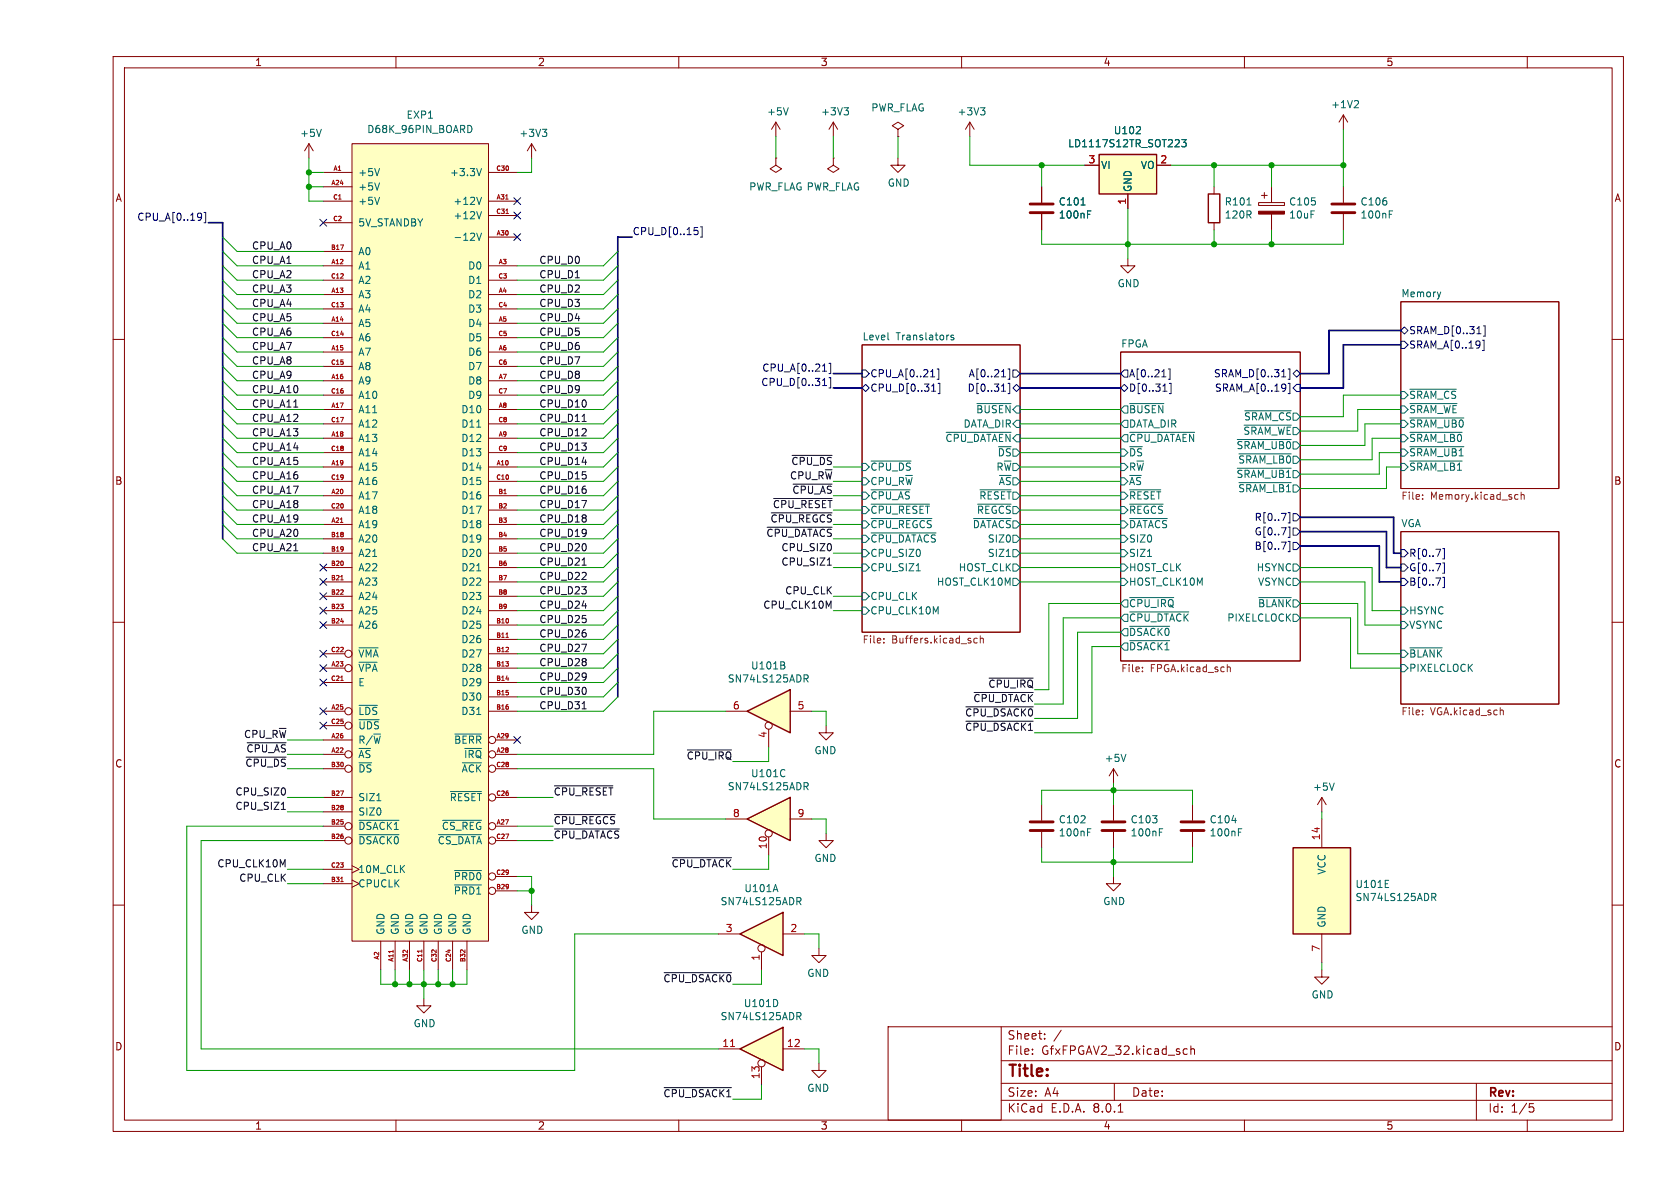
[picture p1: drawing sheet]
<svg xmlns="http://www.w3.org/2000/svg" width="297mm" height="210mm" viewBox="0 0 297 210" stroke-linecap="round" stroke-linejoin="round" font-family="sans-serif">
<g fill="none" stroke="#840000" stroke-width=".18">
<path d="M20 10h267v190h-267zM22 12h263v186h-263zM70 10v2M120 10v2M170 10v2M220 10v2M270 10v2M20 60h2M199.4 45.7v1.3h1.3l-1.3 1.3-1.3-1.3h1.3M247.6 53.3h28v33.1h-28zM285 60h2M152.4 61h27.9v50.8h-27.9z"/>
<path d="M198.1 62.2h31.8v54.6h-31.8zM247.6 94h28v30.5h-28zM20 110h2M285 110h2M146 128.3v1.2h-1.2l1.2 1.3 1.3-1.3h-1.3M20 160h2M285 160h2M70 198v2M120 198v2M157 181.5h20v16.5h-20zM170 198v2M177 194.5h108"/>
<path d="M177 191.5h108M177 187.5h108M177 181.5h108M182.5 186.3v.1M182.5 185.5v.1M184.7 183.6v.1M184.7 182.8v.1M187.6 182.1l-1.3 2M197 191.5v3M197.7 196.6h.8M209.5 185.4l.4 .1M209.9 186.3l-.4 .1"/>
<path d="M210.5 185.5l.2-.1 .4 .1 .1 .9M210.5 184.9v1.5M220 198v2M261 191.5v6.5M270 198v2M270.4 195.1h.7M270.5 195.7h.4l.3 .3-.2 .5-.5 .1"/>
</g>
<g fill="none" stroke="#000084" stroke-width=".18">
<path d="M247.6 58.4l.7-.6 .6 .6-.6 .7zM261.1 59h.7M262.2 57.6h.3v1.8h-.3M152.4 68.6l.6-.7 .7 .7-.7 .6zM152.4 65.4h.6l.7 .6-.7 .7h-.6zM164.5 66.6h.7M164.7 69.2h.7M165.7 65.2h.3v1.8h-.3M165.8 67.8h.3v1.8h-.3M177.1 66.6h.7M177.1 69.2h.7M178.2 67.8h.3v1.8h-.3"/>
<path d="M178.2 65.2h.3v1.8h-.3M179.1 68.6l.6-.7 .6 .7-.6 .6zM179.1 65.4h.6l.6 .6-.6 .7h-.6zM198.1 68.6l.7-.7 .6 .7-.6 .6zM198.8 65.4h.6v1.3h-.6l-.7-.7zM205.4 66.6h.7M205.6 69.2h.7M206.5 65.2h.3v1.8h-.3M206.7 67.8h.3v1.8h-.3M226.6 66.6h.7M227.7 67.8h.3v1.8h-.3M227.7 65.2h.3v1.8h-.3"/>
<path d="M228.6 66l.6-.6 .7 .6-.7 .7zM229.2 67.9h.7v1.3h-.7l-.6-.6zM247.6 60.3h.7l.6 .7-.6 .6h-.7zM262.1 60.1h.3v1.9h-.3M226.5 95.8h.9l-.6 1.3M227.7 90.6h.3v1.8h-.3M227.7 93.2h.3v1.8h-.3M227.7 95.7h.3v1.8h-.3M228.6 90.8h.6l.7 .6-.7 .7h-.6zM228.6 93.3h.6l.7 .7-.7 .6h-.6zM228.6 95.9h.6l.7 .6-.7 .7h-.6zM247.6 97.2h.7l.6 .6-.6 .6h-.7z"/>
<path d="M247.6 99.7h.7l.6 .6-.6 .7h-.7zM255 97h.4v1.8h-.4M255 99.5h.4v1.8h-.4M247.6 102.2h.7l.6 .7-.6 .6h-.7zM253.8 102.2h.9l-.6 1.2M255 102.1h.4v1.8h-.4"/>
</g>
<g fill="none" stroke="#006464" stroke-width=".18">
<path d="M168.6 59.3l-.3-.1-.2 .2 .1 .2 .4 .1v.3h-.5M254.7 51.6l-.3 .9M157 60l.2 .1M167.3 76.4h11.4M172.7 71.3h6M179.7 74.3h.6v1.3h-.6l-.6-.7zM198.1 79.4h.7l.6 .6-.6 .6h-.7zM198.8 74.3h.6v1.3h-.6l-.7-.7zM198.8 71.8h.6v1.2h-.6l-.7-.6zM198.8 76.8h.6v1.3h-.6l-.7-.6zM199.7 71.3h6.1M199.7 76.4h11.5"/>
<path d="M218.7 77.7h9.6M219.9 75.2h8.4M220.1 72.6h8.2M247.6 69.2h.7l.6 .7-.6 .6h-.7zM247.6 71.8h.7l.6 .6-.6 .6h-.7zM247.6 74.3h.7l.6 .6-.6 .7h-.7zM247.6 76.8h.7l.6 .7-.6 .6h-.7zM247.6 79.4h.7l.6 .6-.6 .6h-.7zM249.2 71.3h8.4M249.2 76.4h9.3M249.2 68.8h8.3M249.2 73.9h9.6"/>
<path d="M249.2 79h9.6M152.4 81.9h.6l.7 .7-.7 .6h-.6zM152.4 84.5h.6l.7 .6-.7 .6h-.6zM152.4 87h.6l.7 .6-.7 .7h-.6zM152.4 89.5h.6l.7 .7-.7 .6h-.6zM152.4 92.1h.6l.7 .6-.7 .6h-.6zM152.4 94.6h.6l.7 .7-.7 .6h-.6zM152.4 97.2h.6l.7 .6-.7 .6h-.6zM152.4 99.7h.6l.7 .6-.7 .7h-.6zM154 86.6h6.9M154 89.1h10.3M154 91.7h10.8"/>
<path d="M154 81.5h7.1M154 94.2h11.5M172.1 91.7h6.6M172.8 89.1h5.9M173.3 86.6h5.4M177.9 98.4h.7M179.1 99.7h.6l.6 .6-.6 .7h-.6zM179.1 94.6h.6l.6 .7-.6 .6h-.6zM179.1 97.2h.6l.6 .6-.6 .6h-.6zM198.1 81.9h.7l.6 .7-.6 .6h-.7zM198.1 84.5h.7l.6 .6-.6 .6h-.7zM198.1 87h.7l.6 .6-.6 .7h-.7z"/>
<path d="M198.1 89.5h.7l.6 .7-.6 .6h-.7zM198.1 92.1h.7l.6 .6-.6 .6h-.7zM198.1 99.7h.7l.6 .6-.6 .7h-.7zM198.1 94.6h.7l.6 .7-.6 .6h-.7zM198.1 97.2h.7l.6 .6-.6 .6h-.7zM199.7 86.6h5.5M199.7 89.1h5.9M199.7 91.7h6.7M202.9 98.4h.7M218.7 82.8h9.6M219 80.2h9.3M219 85.3h9.3"/>
<path d="M228.6 99.7h.6l.7 .6-.7 .7h-.6zM247.6 81.9h.7l.6 .7-.6 .6h-.7zM249.2 81.5h9.3M152.4 104.8h.6l.7 .6-.7 .6h-.6zM152.4 107.3h.6l.7 .7-.7 .6h-.6zM162 100.9h.7M179.1 102.2h.6l.6 .7-.6 .6h-.6zM198.1 106.7l.7-.7h.6v1.3h-.6zM198.1 114.3l.7-.6h.6v1.2h-.6zM198.1 102.2h.7l.6 .7-.6 .6h-.7zM198.8 108.6h.6v1.3h-.6l-.7-.7zM198.8 111.1h.6v1.3h-.6l-.7-.6z"/>
<path d="M199.7 105.6h7.8M199.7 108.2h10.5M199.7 113.3h7.1M199.7 110.7h7.1M222.5 105.6h5.8M228.6 102.2h.6l.7 .7-.7 .6h-.6zM228.6 108.6h.6l.7 .6-.7 .7h-.6zM247.6 107.3h.7l.6 .7-.6 .6h-.7zM247.6 109.9h.7l.6 .6-.6 .6h-.7zM247.6 114.9h.7l.6 .7-.6 .6h-.7zM247.6 117.5h.7l.6 .6-.6 .6h-.7zM249.2 114.5h5.8"/>
</g>
<g fill="none" stroke="#725600" stroke-width=".18">
<path d="M251.5 88.1v.2M251.5 87.5v.1M268 87.4l.4 .1M268.4 88.2l-.4 .1M268.9 87.5l.2-.1 .3 .1 .1 .8M268.9 87v1.3M156.2 113.5v.2M156.2 112.9v.1M172.8 112.9l-.4-.1-.2 .3 .1 .5h.5M173.3 112.9l.2-.1 .3 .1v.8M173.3 112.4v1.3M202 118.6v.1"/>
<path d="M202 118v.1M217 118l.1-.1 .4 .1v.7M251.5 125.6v.1M251.5 126.2v.2M265.4 125.5l.4 .2v.7"/>
</g>
<path d="M132.1 125.7l7.6-3.8v7.6z" fill="#ffffc2"/>
<path d="M132.1 125.7l7.6-3.8v7.6z" fill="none" stroke="#840000" stroke-width=".25"/>
<g fill="none" stroke="#840000" stroke-width=".18">
<path d="M147.3 27.9v1.3l1 .6-1 .7-1-.7 1-.6M147.3 27.9h.1M128.3 125.7h3.8M135.9 128.9v3.2M139.7 125.7h3.8"/>
<circle cx="135.9" cy="128.3" r=".63"/>
</g>
<path d="M138.5 117.6l.3 .2-.1 .3-.2 .2M138.6 117l.1 .2-.1 .3M142.1 119.3h.5l.3 .2-.1 .4-.7 .1M142.5 120l.4 .6" fill="none" stroke="#006464" stroke-width=".18"/>
<path d="M132.1 144.8l7.6-3.8v7.6z" fill="#ffffc2"/>
<path d="M132.1 144.8l7.6-3.8v7.6z" fill="none" stroke="#840000" stroke-width=".25"/>
<g fill="none" stroke="#840000" stroke-width=".18">
<path d="M128.3 144.8h3.8M135.9 148v3.1M139.7 144.8h3.8"/>
<circle cx="135.9" cy="147.3" r=".63"/>
</g>
<path d="M138.7 136.1l.1 .1M138.8 137.2h-.1M142.1 138.3h.5l.3 .3-.1 .4h-.7M142.5 139l.4 .6" fill="none" stroke="#006464" stroke-width=".18"/>
<path d="M194.3 27.3h10.2v7h-10.2z" fill="#ffffc2"/>
<path d="M194.3 27.3h10.2v7h-10.2z" fill="none" stroke="#840000" stroke-width=".25"/>
<path d="M191.8 29.2h2.5M199.4 34.3v2.5M204.5 29.2h2.5M146 147.3v1.3h-1.2l1.2 1.3 1.3-1.3h-1.3" fill="none" stroke="#840000" stroke-width=".18"/>
<path d="M200.8 23.6h.8M201.6 22.5v.4M208.9 24.7h.8l-.4 .5 .3 .1v.5l-.1 .2-.6-.2" fill="none" stroke="#006464" stroke-width=".18"/>
<path d="M130.8 185.4l7.6-3.8v7.6z" fill="#ffffc2"/>
<path d="M130.8 185.4l7.6-3.8v7.6z" fill="none" stroke="#840000" stroke-width=".25"/>
<g fill="none" stroke="#840000" stroke-width=".18">
<path d="M137.2 27.9v1.3l1 .6-1 .7-1.1-.7 1.1-.6M137.2 27.9h.1M237.5 33v2.8M237.5 37.8v2.8M144.8 167.6v1.3h-1.3l1.3 1.3 1.2-1.3h-1.2M127 185.4h3.8M134.6 188.6v3.2M138.4 185.4h3.8M144.8 188v1.2h-1.3l1.3 1.3 1.2-1.3h-1.2"/>
<circle cx="134.6" cy="188" r=".63"/>
</g>
<path d="M129.1 185h.8" fill="none" stroke="#a90000" stroke-width=".18"/>
<path d="M245.6 37.9h.4M245.6 37.3h.6M137.4 177v.6M140.9 179h.5l.2 .2-.1 .4-.6 .1M141.2 179.7l.4 .6" fill="none" stroke="#006464" stroke-width=".18"/>
<path d="M235.5 37.6h4M235.5 36.1h4" fill="none" stroke="#840000" stroke-width=".51"/>
<path d="M130.8 165.1l7.6-3.8v7.6z" fill="#ffffc2"/>
<path d="M130.8 165.1l7.6-3.8v7.6z" fill="none" stroke="#840000" stroke-width=".25"/>
<g fill="none" stroke="#840000" stroke-width=".18">
<path d="M54.6 25.4l-.8 1.3M54.6 25.4v2.5M54.6 25.4l.8 1.3M196.8 135.9l-.7 1.3M196.8 135.9v2.5M196.8 135.9l.8 1.3M210.8 142.2v2.8M210.8 147.1v2.8M94 160v1.3h1.2l-1.2 1.3-1.3-1.3h1.3M127 165.1h3.8M134.6 168.3v3.2M138.4 165.1h3.8"/>
<circle cx="134.6" cy="167.6" r=".63"/>
</g>
<path d="M56.8 22.9l-.4 1.2M199 133.3l-.4 1.3M137.1 156.4l.4 1.2M140.9 158.7h.5l.2 .2-.1 .4h-.6M141.2 159.3l.4 .6M217.8 145h.8M218.9 147.1h.5M218.9 146.5h.6" fill="none" stroke="#006464" stroke-width=".18"/>
<path d="M208.8 146.8h4.1M208.8 145.3h4.1" fill="none" stroke="#840000" stroke-width=".51"/>
<path d="M228.6 149.9h10.2v15.2h-10.2z" fill="#ffffc2"/>
<path d="M213.6 34.3h2v5.1h-2zM228.6 149.9h10.2v15.2h-10.2z" fill="none" stroke="#840000" stroke-width=".25"/>
<path d="M214.6 33v1.3M214.6 39.4v1.2M196.8 142.2v2.8M196.8 147.1v2.8M233.7 141v2.5M233.7 144.8v5.1M233.7 141l-.8 1.2M233.7 141l.7 1.2M233.7 171.5v1.2h1.2l-1.2 1.3-1.3-1.3h1.3M233.7 165.1v5.1" fill="none" stroke="#840000" stroke-width=".18"/>
<path d="M220.5 36.2h.7M235.9 138.4l-.4 1.3M205 147.1h.4M205 146.5h.6M244.9 156.9h.6M244.9 155.6h.6M253.1 157.9h.5l.2 .3-.1 .3-.6 .1M253.4 158.6l.4 .6" fill="none" stroke="#006464" stroke-width=".18"/>
<path d="M194.8 146.8h4.1M194.8 145.3h4.1" fill="none" stroke="#840000" stroke-width=".51"/>
<path d="M62.2 25.4h24.2v141h-24.2z" fill="#ffffc2"/>
<g fill="none" stroke="#840000" stroke-width=".18">
<path d="M57.1 30.5h5.1M57.1 33h5.1M57.1 35.6h5.1M57.1 39.4h5.1M62.2 25.4h24.2v141h-24.2zM86.4 30.5h5M86.4 35.6h5M86.4 38.1h5M94 25.4l-.8 1.3M94 25.4v2.5M94 25.4l.7 1.3M137.2 21.6l-.8 1.3"/>
<path d="M137.2 21.6v2.5M137.2 21.6l.7 1.3M147.3 21.6l-.7 1.3M147.3 21.6v2.5M147.3 21.6l.8 1.3M158.7 27.9v1.3h1.3l-1.3 1.3-1.2-1.3h1.2M158.7 22.9l1.1-.7-1.1-.6-1 .6 1 .7v1.2M158.7 24.1h.1M171.4 21.6l-.7 1.3M171.4 21.6v2.5M171.4 21.6l.8 1.3M184.1 33v2.8"/>
<path d="M184.1 37.8v2.8M191.8 29.2h2.5M199.4 34.3v2.5M204.5 29.2h2.5M222.5 35.8h4.6v.5h-4.6zM223 34.5h1M223.5 34v1.1M224.8 33v2.8M224.8 37.8v2.8M237.5 20.3l-.8 1.3M237.5 20.3v2.6M237.5 20.3l.8 1.3"/>
<path d="M57.1 47h5.1M57.1 52.1h5.1M57.1 57.2h5.1M57.1 44.5h5.1M57.1 49.5h5.1M57.1 54.6h5.1M57.1 59.7h5.1M86.4 47h5M86.4 52.1h5M86.4 57.2h5M86.4 41.9h5M86.4 49.5h5"/>
<path d="M86.4 54.6h5M86.4 59.7h5M57.1 62.2h5.1M57.1 67.3h5.1M57.1 72.4h5.1M57.1 77.5h5.1M57.1 64.8h5.1M57.1 69.9h5.1M57.1 74.9h5.1M86.4 62.2h5M86.4 67.3h5M86.4 72.4h5"/>
<path d="M86.4 77.5h5M86.4 64.8h5M86.4 69.9h5M86.4 74.9h5M57.1 82.6h5.1M57.1 87.6h5.1M57.1 92.7h5.1M57.1 95.3h5.1M57.1 97.8h5.1M57.1 90.2h5.1M57.1 85.1h5.1M57.1 80h5.1"/>
<path d="M86.4 82.6h5M86.4 87.6h5M86.4 92.7h5M86.4 95.3h5M86.4 97.8h5M86.4 90.2h5M86.4 85.1h5M86.4 80h5M57.1 118.1h3.9M57.1 110.5h5.1M57.1 115.6h3.9M57.1 100.3h5.1"/>
<path d="M57.1 102.9h5.1M57.1 105.4h5.1M57.1 108h5.1M86.4 118.1h5M86.4 110.5h5M86.4 113h5M86.4 115.6h5M86.4 100.3h5M86.4 102.9h5M86.4 105.4h5M86.4 108h5M57.1 133.4h3.9"/>
<path d="M57.1 125.7h3.9M57.1 130.8h5.1M57.1 120.7h5.1M57.1 135.9h3.9M57.1 128.3h3.9M86.4 125.7h5M86.4 120.7h5M86.4 123.2h5M87.6 133.4h3.8M87.6 130.8h3.8M87.6 135.9h3.8M57.1 146.1h3.9"/>
<path d="M57.1 148.6h3.9M57.1 141h5.1M57.1 143.5h5.1M57.1 156.2h5.1M57.1 153.7h5.1M62.2 155.6l1.3 .6-1.3 .6M62.2 153l1.3 .7-1.3 .6M87.6 146.1h3.8M87.6 148.6h3.8M87.6 141h3.8M87.6 157.5h3.8M87.6 154.9h3.8"/>
<path d="M184.1 142.2v2.8M184.1 147.1v2.8M196.8 154.9v1.3h1.3l-1.3 1.3-1.2-1.3h1.2M67.3 166.4v5.1M69.8 166.4v5.1M72.4 166.4v5.1M74.9 176.5v1.3h1.3l-1.3 1.3-1.2-1.3h1.2M74.9 166.4v5.1M77.5 166.4v5.1M80 166.4v5.1M82.5 166.4v5.1"/>
<circle cx="61.6" cy="118.1" r=".63"/>
<circle cx="61.6" cy="115.6" r=".63"/>
<circle cx="61.6" cy="125.7" r=".63"/>
<circle cx="61.6" cy="135.9" r=".63"/>
<circle cx="61.6" cy="133.3" r=".63"/>
<circle cx="61.6" cy="128.3" r=".63"/>
<circle cx="61.6" cy="148.6" r=".63"/>
<circle cx="61.6" cy="146" r=".63"/>
<circle cx="87" cy="157.5" r=".63"/>
<circle cx="87" cy="154.9" r=".63"/>
</g>
<g fill="none" stroke="#006464" stroke-width=".18">
<path d="M139.4 19l-.5 1.3M149.2 19h.8l-.4 .5M149.8 19.5l.2 .3v.3l-.2 .2M173.3 19h.8l-.4 .5M173.9 19.5l.2 .3v.3l-.2 .2M239.9 17.8l.3 .2-.1 .3-.7 .7h.8M67.1 29.8l-.4 1.3M67.1 32.3l-.4 1.3M67.1 34.9l-.4 1.2M82.7 22.2a.64 .64 0 0 1 .7 .6 .64 .64 0 0 1-.7 .6M85.1 34.9l-.4 1.2M85.1 29.8l-.4 1.3"/>
<path d="M85.1 37.4l-.4 1.3M95.9 22.9h.8l-.5 .4M96.4 23.3l.3 .3v.3l-.3 .2M191.1 36.2h.7M192.3 37.9h.4M192.3 37.3h.6M200.8 23.6h.8M201.6 22.5v.4M208.9 24.7h.8l-.4 .5 .3 .1v.5l-.1 .2-.6-.2M84.3 41.2l.4 1.3 .4-1.3M84.3 75.5h.7M63.5 117.1h3.2"/>
<path d="M63.5 114.5h3.3M84.3 100.9h.7M63.5 124.7h3.2M63.5 127.2h3.5M79.6 139.9h5.5M80.4 129.8h4.7M81.7 134.8h3.4M82.2 132.3h2.9M84.3 126.3h.7M63.5 145h7M63.5 147.5h7M66.6 141.5h.7"/>
<path d="M77.5 147.5h7.6M78.2 145h6.9M80.4 156.4h4.7M80.4 153.9h4.7M192.3 147.1h.4M192.3 146.5h.6"/>
</g>
<g fill="none" stroke="#a90000" stroke-width=".18">
<path d="M89.4 35.2h.4M89.4 37.7h.5M60.2 43.3h.5l-.3 .8M60.2 92.4h.4M89.1 87.3h.4M60.2 105.1h.5M60.2 102.5h.5M60.2 109.9h.5M60.6 104.3v.3M89.4 115.2h.5M89.4 112.7h.5M89.9 114.5v.3"/>
<path d="M60.2 139.8h.5l-.3 .8M60.2 120.3h.5M89.4 120h.5M60.2 155.9h.5M69.5 168v.4M74.6 167.9v.5M81.5 168h.2M82.2 167.9v.5"/>
</g>
<path d="M182.1 37.6h4.1M182.1 36.1h4.1M182.1 146.8h4.1M182.1 145.3h4.1" fill="none" stroke="#840000" stroke-width=".51"/>
<path d="M222.5 37.3h4.6v.5h-4.6z" fill="#840000" stroke="#840000" stroke-width=".18"/>
<g fill="none" stroke="#0f0f0f" stroke-width=".18">
<path d="M51.9 72h.8M102.9 74.5h.7M51.9 97.4h.8M102.9 99.9h.7M135.6 93.2h11.5M136.3 90.7h10.8M136.8 88.1h10.3M140 80.5h7.1M140.2 85.6h6.9M146.3 99.9h.7M174.9 119.9h7.8M43.5 133.8h7.1"/>
<path d="M43.7 131.3h6.9M98 138.9h10.3M102.9 125.3h.7M121.5 132.6h7.8M170.8 125h11.9M170.8 127.5h11.9M172.2 122.4h10.5M49.7 143.1h.8M98 144h10.8M98 146.5h11.5M118.9 151.6h10.4M117.4 171.9h11.9"/>
<path d="M117.4 192.3h11.9"/>
</g>
<g fill="none" stroke="#000084" stroke-width=".18">
<path d="M35.4 37.7l.2 .1a1.07 1.07 0 0 1-.1 1M35.6 38.2l-.2 .3M36.1 37.6h.3v1.8h-.3M56.5 38.8l1.3 1.2M57.8 38.8l-1.3 1.2M90.8 37.5l1.2 1.2M90.8 35l1.2 1.2M92 37.5l-1.2 1.2M92 35l-1.2 1.2M90.8 41.3l1.2 1.2M92 41.3l-1.2 1.2M122.7 40.2h.7"/>
<path d="M123.2 40.7l.2 .2v.3l-.2 .3M123.8 40.1h.3v1.8h-.3M145.4 68.2h.7M145.4 65.6h.7M146.6 66.8h.3v1.8h-.3M146.6 64.2h.3v1.8h-.3M56.5 99.7l1.3 1.2M57.8 99.7l-1.3 1.2M56.5 109.9l1.3 1.2M56.5 115l1.3 1.2M56.5 117.5l1.3 1.2M56.5 107.3l1.3 1.3"/>
<path d="M56.5 102.3l1.3 1.2M56.5 104.8l1.3 1.2M57.8 109.9l-1.3 1.2M57.8 115l-1.3 1.2M57.8 117.5l-1.3 1.2M57.8 107.3l-1.3 1.3M57.8 102.3l-1.3 1.2M57.8 104.8l-1.3 1.2M56.5 120l1.3 1.3M56.5 127.7l1.3 1.2M56.5 125.1l1.3 1.2M57.8 120l-1.3 1.3"/>
<path d="M57.8 127.7l-1.3 1.2M57.8 125.1l-1.3 1.2M90.8 130.2l1.2 1.2M92 130.2l-1.2 1.2"/>
</g>
<path d="M36.8 39.4h2.6v55.9M111.8 41.9h-2.6v81.3M247.6 58.4h-12.7v7.6h-5M147.3 66h5.1M147.3 68.6h5.1M180.3 66h17.8M180.3 68.6h17.8M247.6 61h-10.1v7.6h-7.6M229.9 94h15.2v6.3h2.5M229.9 96.5h13.9v6.4h3.8M229.9 91.4h16.5v6.4h1.2" fill="none" stroke="#000084" stroke-width=".3"/>
<g fill="none" stroke="#009600" stroke-width=".18">
<path d="M54.6 27.9v7.7h2.5M54.6 30.5h2.5M54.6 33h2.5M94 27.9v2.6h-2.6M137.2 24.1v3.8M147.3 24.1v3.8M158.7 24.1v3.8M171.4 24.1v5.1h20.4M184.1 29.2v3.8M199.4 36.8v8.9M207 29.2h30.5M214.6 29.2v3.8"/>
<path d="M224.8 29.2v3.8M237.5 22.9v10.1M39.4 44.5l2.5 2.5h15.2M39.4 52.1l2.5 2.5h15.2M39.4 49.5l2.5 2.6h15.2M39.4 47l2.5 2.5h15.2M39.4 41.9l2.5 2.6h15.2M39.4 57.2l2.5 2.5h15.2M39.4 54.6l2.5 2.6h15.2M39.4 59.7l2.5 2.5h15.2M109.2 44.5l-2.5 2.5h-15.3M109.2 52.1l-2.5 2.5h-15.3"/>
<path d="M109.2 49.5l-2.5 2.6h-15.3M109.2 47l-2.5 2.5h-15.3M109.2 57.2l-2.5 2.5h-15.3M109.2 54.6l-2.5 2.6h-15.3M109.2 59.7l-2.5 2.5h-15.3M184.1 40.6v2.6h53.4v-2.6M214.6 40.6v2.6M224.8 40.6v2.6M39.4 77.5l2.5 2.5h15.2M39.4 72.4l2.5 2.5h15.2M39.4 69.9l2.5 2.5h15.2M39.4 74.9l2.5 2.6h15.2"/>
<path d="M39.4 62.2l2.5 2.6h15.2M39.4 64.8l2.5 2.5h15.2M39.4 67.3l2.5 2.6h15.2M109.2 77.5l-2.5 2.5h-15.3M109.2 72.4l-2.5 2.5h-15.3M109.2 69.9l-2.5 2.5h-15.3M109.2 74.9l-2.5 2.6h-15.3M109.2 62.2l-2.5 2.6h-15.3M109.2 64.8l-2.5 2.5h-15.3M109.2 67.3l-2.5 2.6h-15.3M180.3 74.9h17.8M180.3 72.4h17.8"/>
<path d="M180.3 77.5h17.8M247.6 74.9h-6.3v3.8h-11.4M247.6 72.4h-7.6v3.8h-10.1M247.6 77.5h-5v3.8h-12.7M247.6 69.9h-10.1v3.8h-7.6M39.4 92.7l2.5 2.6h15.2M39.4 82.6l2.5 2.5h15.2M39.4 85.1l2.5 2.5h15.2M39.4 80l2.5 2.6h15.2M39.4 87.6l2.5 2.6h15.2M39.4 90.2l2.5 2.5h15.2M39.4 95.3l2.5 2.5h15.2"/>
<path d="M109.2 92.7l-2.5 2.6h-15.3M109.2 97.8l-2.5 2.5h-15.3M109.2 82.6l-2.5 2.5h-15.3M109.2 85.1l-2.5 2.5h-15.3M109.2 80l-2.5 2.6h-15.3M109.2 87.6l-2.5 2.6h-15.3M109.2 90.2l-2.5 2.5h-15.3M109.2 95.3l-2.5 2.5h-15.3M147.3 95.3h5.1M147.3 85.1h5.1M147.3 87.6h5.1M147.3 82.6h5.1"/>
<path d="M147.3 90.2h5.1M147.3 92.7h5.1M147.3 97.8h5.1M180.3 80h17.8M180.3 95.3h17.8M180.3 85.1h17.8M180.3 87.6h17.8M180.3 82.6h17.8M180.3 90.2h17.8M180.3 92.7h17.8M180.3 97.8h17.8M247.6 80h-3.8v3.8h-13.9"/>
<path d="M247.6 82.6h-2.5v3.8h-15.2M109.2 108l-2.5 2.5h-15.3M109.2 105.4l-2.5 2.6h-15.3M109.2 100.3l-2.5 2.6h-15.3M109.2 115.6l-2.5 2.5h-15.3M109.2 113l-2.5 2.6h-15.3M109.2 102.9l-2.5 2.5h-15.3M109.2 110.5l-2.5 2.5h-15.3M109.2 118.1l-2.5 2.6h-15.3M147.3 108h5.1M147.3 100.3h5.1M147.3 105.4h5.1"/>
<path d="M180.3 100.3h17.8M180.3 102.9h17.8M198.1 106.7h-12.7v15.2h-2.5M198.1 109.2h-10.1v15.3h-5.1M198.1 111.8h-7.6v15.2h-7.6M198.1 114.3h-5.1v15.2h-10.1M229.9 106.7h10.1v8.9h7.6M229.9 102.9h11.4v7.6h6.3M229.9 100.3h12.7v7.7h5M229.9 109.2h8.9v8.9h8.8M50.8 135.9h6.3M50.8 133.4h6.3"/>
<path d="M50.8 130.8h6.3M91.4 135.9h24.2v8.9h12.7M109.2 123.2l-2.5 2.5h-15.3M109.2 120.7l-2.5 2.5h-15.3M128.3 125.7h-12.7v7.7h-24.2M135.9 132.1v2.5h-6.4M143.5 125.7h2.5v2.6M196.8 138.4v3.8M50.8 153.7h6.3M50.8 141h6.3M50.8 143.5h6.3M50.8 156.2h6.3"/>
<path d="M57.1 146.1h-24.1v43.1h68.6v-24.1h25.4M57.1 148.6h-21.5v36.8h91.4M91.4 154.9h2.6v5.1M91.4 157.5h2.6M91.4 141h6.4M91.4 148.6h6.4M91.4 146.1h6.4M135.9 151.1v2.6h-6.4M143.5 144.8h2.5v2.5M184.1 142.2v-2.5h26.7v2.5M184.1 149.9v2.5h26.7v-2.5M196.8 149.9v5"/>
<path d="M233.7 143.5v1.3M67.3 171.5v2.5h15.2v-2.5M69.8 171.5v2.5M72.4 171.5v2.5M74.9 171.5v5M77.5 171.5v2.5M80 171.5v2.5M134.6 171.5v2.5h-5.1M142.2 165.1h2.6v2.5M233.7 170.2v1.3M134.6 191.8v2.5h-5.1M142.2 185.4h2.6v2.6"/>
</g>
<g fill="#009600" stroke="#009600" stroke-width=".18">
<circle cx="72.4" cy="174" r=".46"/>
<circle cx="74.9" cy="174" r=".46"/>
<circle cx="69.8" cy="174" r=".46"/>
<circle cx="77.5" cy="174" r=".46"/>
<circle cx="80" cy="174" r=".46"/>
<circle cx="54.6" cy="33" r=".46"/>
<circle cx="54.6" cy="30.5" r=".46"/>
<circle cx="224.8" cy="29.2" r=".46"/>
<circle cx="199.4" cy="43.2" r=".46"/>
<circle cx="214.6" cy="43.2" r=".46"/>
<circle cx="224.8" cy="43.2" r=".46"/>
<circle cx="184.1" cy="29.2" r=".46"/>
<circle cx="214.6" cy="29.2" r=".46"/>
<circle cx="237.5" cy="29.2" r=".46"/>
<circle cx="196.8" cy="139.7" r=".46"/>
<circle cx="196.8" cy="152.4" r=".46"/>
<circle cx="94" cy="157.5" r=".46"/>
</g>
<text font-size="2.8" fill="#840000" x="178" y="190.9">Title:</text>
<g font-size="2.1" fill="#840000">
<text x="178" y="184">Sheet:</text>
<text x="178" y="186.7">File:</text>
<text x="184.1" y="186.7">GfxFPGAV2_32.kicad_sch</text>
<text x="178" y="196.9">KiCad</text>
<text x="178" y="194.1">Size:</text>
<text x="184.7" y="194.1">A4</text>
<text x="185.7" y="196.9">E.D.A.</text>
<text x="193.3" y="196.9">8.0.1</text>
<text x="200" y="194.1">Date:</text>
<text x="263" y="194.3">Rev:</text>
<text x="263" y="196.9">Id:</text>
<text x="267.1" y="196.9">1/5</text>
</g>
<g font-size="1.8" fill="#840000">
<text x="45" y="11.9">1</text>
<text x="95" y="11.9">2</text>
<text x="145" y="11.9">3</text>
<text x="195" y="11.9">4</text>
<text x="245" y="11.9">5</text>
<text x="20.3" y="35.9">A</text>
<text x="285.3" y="35.9">A</text>
<text x="20.3" y="85.9">B</text>
<text x="285.3" y="85.9">B</text>
<text x="20.3" y="135.9">C</text>
<text x="285.3" y="135.9">C</text>
<text x="20.3" y="185.9">D</text>
<text x="285.3" y="185.9">D</text>
<text x="45" y="199.9">1</text>
<text x="95" y="199.9">2</text>
<text x="145" y="199.9">3</text>
<text x="195" y="199.9">4</text>
<text x="245" y="199.9">5</text>
</g>
<g font-size="1.8" fill="#006464">
<text x="64.8" y="23.7">D68K_96PIN_BOARD</text>
<text x="71.8" y="21.2">EXP1</text>
<text x="135.5" y="20.6">+5V</text>
<text x="145.1" y="20.6">+3V3</text>
<text x="153.9" y="19.9">PWR_FLAG</text>
<text x="169.2" y="20.6">+3V3</text>
<text x="196.8" y="23.9">U102</text>
<text x="235.2" y="19.3">+1V2</text>
<text x="53" y="24.4">+5V</text>
<text x="91.7" y="24.4">+3V3</text>
<text x="188.7" y="26.2">LD1117S12TR_SOT223</text>
<text x="63.2" y="31.3">+5V</text>
<text x="63.2" y="33.9">+5V</text>
<text x="79.5" y="31.3">+3.3V</text>
<text x="132.3" y="33.9">PWR_FLAG PWR_FLAG</text>
<text x="156.8" y="33.2">GND</text>
<text x="194.6" y="30.1">VI</text>
<text x="200.3" y="34" transform="rotate(-90 200.3 34)">GND</text>
<text x="201.6" y="30.1">VO</text>
<text x="63.2" y="36.4">+5V</text>
<text x="63.2" y="40.2">5V_STANDBY</text>
<text x="80.1" y="36.4">+12V</text>
<text x="80.1" y="39">+12V</text>
<text x="187.1" y="36.5">C101</text>
<text x="187.1" y="38.8">100nF</text>
<text x="216.4" y="36.5">R101</text>
<text x="216.4" y="38.8">120R</text>
<text x="227.8" y="36.5">C105</text>
<text x="227.8" y="38.8">10uF</text>
<text x="240.4" y="36.5">C106</text>
<text x="240.4" y="38.8">100nF</text>
<text x="63.2" y="47.9">A1</text>
<text x="63.2" y="45.3">A0</text>
<text x="80.1" y="42.8">-12V</text>
<text x="82.7" y="47.9">D0</text>
<text x="63.2" y="52.9">A3</text>
<text x="63.2" y="50.4">A2</text>
<text x="82.7" y="52.9">D2</text>
<text x="82.7" y="50.4">D1</text>
<text x="197.5" y="51">GND</text>
<text x="247.6" y="52.6">Memory</text>
<text x="63.2" y="58">A5</text>
<text x="63.2" y="55.5">A4</text>
<text x="82.7" y="58">D4</text>
<text x="82.7" y="55.5">D3</text>
<text x="63.2" y="63.1">A7</text>
<text x="63.2" y="60.6">A6</text>
<text x="63.2" y="65.6">A8</text>
<text x="82.7" y="63.1">D6</text>
<text x="82.7" y="60.6">D5</text>
<text x="82.7" y="65.6">D7</text>
<text x="152.4" y="60.2">Level</text>
<text x="158.4" y="60.2">Translators</text>
<text x="198.1" y="61.5">FPGA</text>
<text x="63.2" y="68.2">A9</text>
<text x="63.2" y="70.7">A10</text>
<text x="82.7" y="68.2">D8</text>
<text x="82.7" y="70.7">D9</text>
<text x="249" y="70.7">~{SRAM_CS}</text>
<text x="63.2" y="73.3">A11</text>
<text x="63.2" y="75.8">A12</text>
<text x="81.5" y="73.3">D10</text>
<text x="81.5" y="75.8">D11</text>
<text x="170.2" y="75.8">DATA_DIR</text>
<text x="172.5" y="73.3">~{BUSEN}</text>
<text x="199.5" y="75.8">DATA_DIR</text>
<text x="199.5" y="73.3">~{BUSEN}</text>
<text x="219.7" y="77.1">~{SRAM_WE}</text>
<text x="219.8" y="74.5">~{SRAM_CS}</text>
<text x="249" y="73.3">~{SRAM_WE}</text>
<text x="249" y="75.8">~{SRAM_UB0}</text>
<text x="63.2" y="78.3">A13</text>
<text x="63.2" y="83.4">A15</text>
<text x="63.2" y="80.9">A14</text>
<text x="81.5" y="83.4">D14</text>
<text x="81.5" y="78.3">D12</text>
<text x="81.5" y="80.9">D13</text>
<text x="153.8" y="83.4">~{CPU_DS}</text>
<text x="167" y="78.3">~{CPU_DATAEN}</text>
<text x="176" y="83.4">R~{W}</text>
<text x="176.3" y="80.9">~{DS}</text>
<text x="199.5" y="80.9">~{DS}</text>
<text x="199.5" y="83.4">R~{W}</text>
<text x="199.5" y="78.3">~{CPU_DATAEN}</text>
<text x="218.5" y="79.6">~{SRAM_UB0}</text>
<text x="218.8" y="82.1">~{SRAM_LB0}</text>
<text x="249" y="78.3">~{SRAM_LB0}</text>
<text x="249" y="80.9">~{SRAM_UB1}</text>
<text x="249" y="83.4">~{SRAM_LB1}</text>
<text x="63.2" y="88.5">A17</text>
<text x="63.2" y="86">A16</text>
<text x="81.5" y="88.5">D16</text>
<text x="81.5" y="86">D15</text>
<text x="153.8" y="86">CPU_R~{W}</text>
<text x="153.8" y="88.5">~{CPU_AS}</text>
<text x="173" y="88.5">~{RESET}</text>
<text x="176.5" y="86">~{AS}</text>
<text x="199.5" y="86">~{AS}</text>
<text x="199.5" y="88.5">~{RESET}</text>
<text x="218.5" y="84.7">~{SRAM_UB1}</text>
<text x="218.8" y="87.2">~{SRAM_LB1}</text>
<text x="63.2" y="93.6">A19</text>
<text x="63.2" y="91">A18</text>
<text x="81.5" y="91">D17</text>
<text x="81.5" y="93.6">D18</text>
<text x="153.8" y="91">~{CPU_RESET}</text>
<text x="153.8" y="93.6">~{CPU_REGCS}</text>
<text x="171.9" y="93.6">~{DATACS}</text>
<text x="172.6" y="91">~{REGCS}</text>
<text x="199.5" y="91">~{REGCS}</text>
<text x="199.5" y="93.6">~{DATACS}</text>
<text x="247.6" y="93.3">VGA</text>
<text x="63.2" y="96.1">A20</text>
<text x="63.2" y="98.7">A21</text>
<text x="63.2" y="101.2">A22</text>
<text x="81.5" y="96.1">D19</text>
<text x="81.5" y="98.7">D20</text>
<text x="81.5" y="101.2">D21</text>
<text x="153.8" y="96.1">~{CPU_DATACS}</text>
<text x="153.8" y="98.7">CPU_SIZ0</text>
<text x="153.8" y="101.2">CPU_SIZ1</text>
<text x="169.4" y="101.2">HOST_CLK</text>
<text x="174.5" y="96.1">SIZ0</text>
<text x="174.5" y="98.7">SIZ1</text>
<text x="199.5" y="101.2">HOST_CLK</text>
<text x="199.5" y="96.1">SIZ0</text>
<text x="199.5" y="98.7">SIZ1</text>
<text x="222.1" y="101.2">HSYNC</text>
<text x="63.2" y="103.7">A23</text>
<text x="63.2" y="106.3">A24</text>
<text x="81.5" y="103.7">D22</text>
<text x="81.5" y="106.3">D23</text>
<text x="153.8" y="106.3">CPU_CLK</text>
<text x="165.5" y="103.7">HOST_CLK10M</text>
<text x="199.5" y="107.5">~{CPU_IRQ}</text>
<text x="199.5" y="103.7">HOST_CLK10M</text>
<text x="222.3" y="103.7">VSYNC</text>
<text x="222.3" y="107.5">~{BLANK}</text>
<text x="63.2" y="108.8">A25</text>
<text x="63.2" y="111.4">A26</text>
<text x="81.5" y="111.4">D25</text>
<text x="81.5" y="113.9">D26</text>
<text x="81.5" y="108.8">D24</text>
<text x="153.8" y="108.8">CPU_CLK10M</text>
<text x="199.5" y="110.1">~{CPU_DTACK}</text>
<text x="199.5" y="112.6">~{DSACK0}</text>
<text x="216.9" y="110.1">PIXELCLOCK</text>
<text x="249" y="108.8">HSYNC</text>
<text x="249" y="111.4">VSYNC</text>
<text x="63.2" y="119">~{VPA}</text>
<text x="63.2" y="116.4">~{VMA}</text>
<text x="81.5" y="116.4">D27</text>
<text x="81.5" y="119">D28</text>
<text x="132.7" y="118.5">U101B</text>
<text x="199.5" y="115.2">~{DSACK1}</text>
<text x="249" y="116.4">~{BLANK}</text>
<text x="249" y="119">PIXELCLOCK</text>
<text x="63.2" y="121.5">E</text>
<text x="81.5" y="121.5">D29</text>
<text x="81.5" y="124.1">D30</text>
<text x="128.6" y="120.9">SN74LS125ADR</text>
<text x="63.2" y="126.6">~{LDS}</text>
<text x="63.2" y="131.7">R/~{W}</text>
<text x="63.2" y="129.1">~{UDS}</text>
<text x="80.2" y="131.7">~{BERR}</text>
<text x="81.5" y="126.6">D31</text>
<text x="63.2" y="134.2">~{AS}</text>
<text x="63.2" y="136.8">~{DS}</text>
<text x="81.5" y="136.8">~{ACK}</text>
<text x="81.9" y="134.2">~{IRQ}</text>
<text x="132.7" y="137.6">U101C</text>
<text x="143.9" y="133.5">GND</text>
<text x="195.2" y="134.9">+5V</text>
<text x="63.2" y="141.8">SIZ1</text>
<text x="79.4" y="141.8">~{RESET}</text>
<text x="128.6" y="139.9">SN74LS125ADR</text>
<text x="232" y="140">+5V</text>
<text x="63.2" y="146.9">~{DSACK1}</text>
<text x="63.2" y="149.5">~{DSACK0}</text>
<text x="63.2" y="144.4">SIZ0</text>
<text x="77.3" y="149.5">~{CS_DATA}</text>
<text x="78" y="146.9">~{CS_REG}</text>
<text x="187.1" y="145.7">C102</text>
<text x="187.1" y="148.1">100nF</text>
<text x="199.8" y="145.7">C103</text>
<text x="199.8" y="148.1">100nF</text>
<text x="213.8" y="145.7">C104</text>
<text x="213.8" y="148.1">100nF</text>
<text x="63.2" y="154.5">10M_CLK</text>
<text x="80.1" y="155.8">~{PRD0}</text>
<text x="143.9" y="152.6">GND</text>
<text x="234.5" y="154.7" transform="rotate(-90 234.5 154.7)">VCC</text>
<text x="63.2" y="157.1">CPUCLK</text>
<text x="80.1" y="158.3">~{PRD1}</text>
<text x="127.3" y="160.2">SN74LS125ADR</text>
<text x="131.5" y="157.9">U101A</text>
<text x="194.9" y="160.2">GND</text>
<text x="239.5" y="159.5">SN74LS125ADR</text>
<text x="239.5" y="157.2">U101E</text>
<text x="68.2" y="165.4" transform="rotate(-90 68.2 165.4)">GND</text>
<text x="70.7" y="165.4" transform="rotate(-90 70.7 165.4)">GND</text>
<text x="73.3" y="165.4" transform="rotate(-90 73.3 165.4)">GND</text>
<text x="75.8" y="165.4" transform="rotate(-90 75.8 165.4)">GND</text>
<text x="78.3" y="165.4" transform="rotate(-90 78.3 165.4)">GND</text>
<text x="80.9" y="165.4" transform="rotate(-90 80.9 165.4)">GND</text>
<text x="83.4" y="165.4" transform="rotate(-90 83.4 165.4)">GND</text>
<text x="92.1" y="165.3">GND</text>
<text x="234.5" y="164.1" transform="rotate(-90 234.5 164.1)">GND</text>
<text x="142.6" y="172.9">GND</text>
<text x="131.4" y="178.2">U101D</text>
<text x="231.8" y="176.7">GND</text>
<text x="73" y="181.8">GND</text>
<text x="127.3" y="180.5">SN74LS125ADR</text>
<text x="142.6" y="193.2">GND</text>
</g>
<g font-size="1.8" fill="#a90000">
<text x="192.3" y="29">3</text>
<text x="205" y="29">2</text>
<text x="199.1" y="36.3" transform="rotate(-90 199.1 36.3)">1</text>
<text x="129.5" y="125.5">6</text>
<text x="140.9" y="125.5">5</text>
<text x="135.6" y="130.6" transform="rotate(-90 135.6 130.6)">4</text>
<text x="129.5" y="144.5">8</text>
<text x="140.9" y="144.5">9</text>
<text x="233.4" y="148.6" transform="rotate(-90 233.4 148.6)">14</text>
<text x="135.6" y="150.2" transform="rotate(-90 135.6 150.2)">10</text>
<text x="128.2" y="164.8">3</text>
<text x="139.6" y="164.8">2</text>
<text x="134.4" y="169.9" transform="rotate(-90 134.4 169.9)">1</text>
<text x="233.4" y="168.3" transform="rotate(-90 233.4 168.3)">7</text>
<text x="127.6" y="185.2">11</text>
<text x="139" y="185.2">12</text>
<text x="134.4" y="190.9" transform="rotate(-90 134.4 190.9)">13</text>
</g>
<g font-size="1.8" fill="#000084">
<text x="24.2" y="39.1">CPU_A[0..19]</text>
<text x="111.8" y="41.6">CPU_D[0..15]</text>
<text x="249" y="59.3">SRAM_D[0..31]</text>
<text x="134.7" y="65.8">CPU_A[0..21]</text>
<text x="249" y="61.8">SRAM_A[0..19]</text>
<text x="134.5" y="68.3">CPU_D[0..31]</text>
<text x="153.8" y="69.4">CPU_D[0..31]</text>
<text x="153.8" y="66.9">CPU_A[0..21]</text>
<text x="171" y="69.4">D[0..31]</text>
<text x="171.1" y="66.9">A[0..21]</text>
<text x="199.5" y="66.9">A[0..21]</text>
<text x="199.5" y="69.4">D[0..31]</text>
<text x="214.5" y="66.9">SRAM_D[0..31]</text>
<text x="214.7" y="69.4">SRAM_A[0..19]</text>
<text x="221.7" y="92.3">R[0..7]</text>
<text x="221.7" y="94.8">G[0..7]</text>
<text x="221.7" y="97.4">B[0..7]</text>
<text x="249" y="98.7">R[0..7]</text>
<text x="249" y="101.2">G[0..7]</text>
<text x="249" y="103.7">B[0..7]</text>
</g>
<g font-size="1.8" fill="#0f0f0f">
<text x="44.4" y="46.7">CPU_A1</text>
<text x="44.4" y="44.2">CPU_A0</text>
<text x="95.2" y="46.7">CPU_D0</text>
<text x="44.4" y="51.8">CPU_A3</text>
<text x="44.4" y="49.3">CPU_A2</text>
<text x="95.2" y="49.3">CPU_D1</text>
<text x="95.2" y="51.8">CPU_D2</text>
<text x="44.4" y="54.3">CPU_A4</text>
<text x="44.4" y="56.9">CPU_A5</text>
<text x="44.4" y="59.4">CPU_A6</text>
<text x="95.2" y="59.4">CPU_D5</text>
<text x="95.2" y="54.3">CPU_D3</text>
<text x="95.2" y="56.9">CPU_D4</text>
<text x="44.4" y="64.5">CPU_A8</text>
<text x="44.4" y="62">CPU_A7</text>
<text x="95.2" y="62">CPU_D6</text>
<text x="95.2" y="64.5">CPU_D7</text>
<text x="44.4" y="69.6">CPU_A10</text>
<text x="44.4" y="67">CPU_A9</text>
<text x="95.2" y="67">CPU_D8</text>
<text x="95.2" y="69.6">CPU_D9</text>
<text x="44.4" y="74.7">CPU_A12</text>
<text x="44.4" y="77.2">CPU_A13</text>
<text x="44.4" y="72.1">CPU_A11</text>
<text x="95.2" y="74.7">CPU_D11</text>
<text x="95.2" y="72.1">CPU_D10</text>
<text x="95.2" y="77.2">CPU_D12</text>
<text x="44.4" y="82.3">CPU_A15</text>
<text x="44.4" y="79.7">CPU_A14</text>
<text x="95.2" y="79.7">CPU_D13</text>
<text x="95.2" y="82.3">CPU_D14</text>
<text x="139.8" y="82.3">~{CPU_DS}</text>
<text x="44.4" y="84.8">CPU_A16</text>
<text x="44.4" y="87.4">CPU_A17</text>
<text x="44.4" y="89.9">CPU_A18</text>
<text x="95.2" y="89.9">CPU_D17</text>
<text x="95.2" y="87.4">CPU_D16</text>
<text x="95.2" y="84.8">CPU_D15</text>
<text x="136.5" y="89.9">~{CPU_RESET}</text>
<text x="139.6" y="84.8">CPU_R~{W}</text>
<text x="140" y="87.4">~{CPU_AS}</text>
<text x="44.4" y="95">CPU_A20</text>
<text x="44.4" y="92.4">CPU_A19</text>
<text x="95.2" y="95">CPU_D19</text>
<text x="95.2" y="92.4">CPU_D18</text>
<text x="135.4" y="95">~{CPU_DATACS}</text>
<text x="136.1" y="92.4">~{CPU_REGCS}</text>
<text x="44.4" y="97.5">CPU_A21</text>
<text x="95.2" y="97.5">CPU_D20</text>
<text x="95.2" y="100.1">CPU_D21</text>
<text x="138" y="97.5">CPU_SIZ0</text>
<text x="138" y="100.1">CPU_SIZ1</text>
<text x="95.2" y="107.7">CPU_D24</text>
<text x="95.2" y="102.6">CPU_D22</text>
<text x="95.2" y="105.1">CPU_D23</text>
<text x="134.8" y="107.7">CPU_CLK10M</text>
<text x="138.7" y="105.1">CPU_CLK</text>
<text x="95.2" y="112.8">CPU_D26</text>
<text x="95.2" y="110.2">CPU_D25</text>
<text x="95.2" y="115.3">CPU_D27</text>
<text x="95.2" y="117.8">CPU_D28</text>
<text x="95.2" y="120.4">CPU_D29</text>
<text x="95.2" y="122.9">CPU_D30</text>
<text x="95.2" y="125.5">CPU_D31</text>
<text x="172" y="124.2">~{CPU_DTACK}</text>
<text x="174.6" y="121.7">~{CPU_IRQ}</text>
<text x="43" y="130.5">CPU_R~{W}</text>
<text x="170.5" y="126.7">~{CPU_DSACK0}</text>
<text x="170.5" y="129.3">~{CPU_DSACK1}</text>
<text x="43.3" y="135.6">~{CPU_DS}</text>
<text x="43.5" y="133.1">~{CPU_AS}</text>
<text x="121.3" y="134.4">~{CPU_IRQ}</text>
<text x="41.5" y="143.2">CPU_SIZ1</text>
<text x="41.5" y="140.7">CPU_SIZ0</text>
<text x="97.8" y="140.7">~{CPU_RESET}</text>
<text x="97.8" y="145.8">~{CPU_REGCS}</text>
<text x="97.8" y="148.3">~{CPU_DATACS}</text>
<text x="38.3" y="153.4">CPU_CLK10M</text>
<text x="42.2" y="155.9">CPU_CLK</text>
<text x="118.6" y="153.4">~{CPU_DTACK}</text>
<text x="117.2" y="173.7">~{CPU_DSACK0}</text>
<text x="117.2" y="194">~{CPU_DSACK1}</text>
</g>
<g font-size="1.8" fill="#725600">
<text x="247.6" y="88.7">File:</text>
<text x="252.9" y="88.7">Memory.kicad_sch</text>
<text x="152.4" y="114.1">File:</text>
<text x="157.6" y="114.1">Buffers.kicad_sch</text>
<text x="198.1" y="119.2">File:</text>
<text x="203.3" y="119.2">FPGA.kicad_sch</text>
<text x="247.6" y="126.8">File:</text>
<text x="252.9" y="126.8">VGA.kicad_sch</text>
</g>
<g font-size="1.1" fill="#a90000">
<text x="58.5" y="32.8">A24</text>
<text x="58.8" y="35.3">C1</text>
<text x="58.8" y="30.2">A1</text>
<text x="87.6" y="30.2">C30</text>
<text x="87.7" y="35.3">A31</text>
<text x="58.8" y="39.1">C2</text>
<text x="87.6" y="37.8">C31</text>
<text x="87.7" y="41.7">A30</text>
<text x="58.4" y="44.2">B17</text>
<text x="58.5" y="46.7">A12</text>
<text x="88" y="46.7">A3</text>
<text x="58.4" y="49.3">C12</text>
<text x="58.5" y="51.8">A13</text>
<text x="88" y="49.3">C3</text>
<text x="88" y="51.8">A4</text>
<text x="58.4" y="54.4">C13</text>
<text x="58.4" y="59.4">C14</text>
<text x="58.5" y="56.9">A14</text>
<text x="88" y="54.4">C4</text>
<text x="88" y="59.4">C5</text>
<text x="88" y="56.9">A5</text>
<text x="58.4" y="64.5">C15</text>
<text x="58.5" y="62">A15</text>
<text x="88" y="64.5">C6</text>
<text x="88" y="62">A6</text>
<text x="58.4" y="69.6">C16</text>
<text x="58.5" y="67.1">A16</text>
<text x="88" y="69.6">C7</text>
<text x="88" y="67.1">A7</text>
<text x="58.4" y="74.7">C17</text>
<text x="58.5" y="72.1">A17</text>
<text x="58.5" y="77.2">A18</text>
<text x="88" y="74.7">C8</text>
<text x="88" y="72.1">A8</text>
<text x="88" y="77.2">A9</text>
<text x="58.4" y="79.8">C18</text>
<text x="58.5" y="82.3">A19</text>
<text x="87.7" y="82.3">A10</text>
<text x="88" y="79.8">C9</text>
<text x="58.4" y="84.8">C19</text>
<text x="58.4" y="89.9">C20</text>
<text x="58.5" y="87.4">A20</text>
<text x="87.6" y="84.8">C10</text>
<text x="88" y="87.4">B1</text>
<text x="88" y="89.9">B2</text>
<text x="58.4" y="95">B18</text>
<text x="58.5" y="92.5">A21</text>
<text x="88" y="92.5">B3</text>
<text x="88" y="95">B4</text>
<text x="58.4" y="97.5">B19</text>
<text x="58.4" y="100.1">B20</text>
<text x="88" y="97.5">B5</text>
<text x="88" y="100.1">B6</text>
<text x="58.4" y="102.6">B21</text>
<text x="58.4" y="105.2">B22</text>
<text x="58.4" y="107.7">B23</text>
<text x="88" y="102.6">B7</text>
<text x="88" y="105.2">B8</text>
<text x="88" y="107.7">B9</text>
<text x="58.4" y="110.2">B24</text>
<text x="87.6" y="110.2">B10</text>
<text x="87.6" y="112.8">B11</text>
<text x="58.4" y="115.3">C22</text>
<text x="58.5" y="117.9">A23</text>
<text x="87.6" y="115.3">B12</text>
<text x="87.6" y="117.9">B13</text>
<text x="58.4" y="120.4">C21</text>
<text x="58.5" y="125.5">A25</text>
<text x="87.6" y="120.4">B14</text>
<text x="87.6" y="122.9">B15</text>
<text x="87.6" y="125.5">B16</text>
<text x="58.4" y="128">C25</text>
<text x="58.5" y="130.6">A26</text>
<text x="87.7" y="130.6">A29</text>
<text x="58.4" y="135.6">B30</text>
<text x="58.5" y="133.1">A22</text>
<text x="87.6" y="135.6">C28</text>
<text x="87.7" y="133.1">A28</text>
<text x="58.4" y="140.7">B27</text>
<text x="58.4" y="143.3">B28</text>
<text x="87.6" y="140.7">C26</text>
<text x="58.4" y="145.8">B25</text>
<text x="58.4" y="148.3">B26</text>
<text x="87.6" y="148.3">C27</text>
<text x="87.7" y="145.8">A27</text>
<text x="58.4" y="156">B31</text>
<text x="58.4" y="153.4">C23</text>
<text x="87.6" y="154.7">C29</text>
<text x="87.6" y="157.2">B29</text>
<text x="67.1" y="169.8" transform="rotate(-90 67.1 169.8)">A2</text>
<text x="69.6" y="170.1" transform="rotate(-90 69.6 170.1)">A11</text>
<text x="72.1" y="170.1" transform="rotate(-90 72.1 170.1)">A32</text>
<text x="74.7" y="170.2" transform="rotate(-90 74.7 170.2)">C11</text>
<text x="77.2" y="170.2" transform="rotate(-90 77.2 170.2)">C32</text>
<text x="79.8" y="170.2" transform="rotate(-90 79.8 170.2)">C24</text>
<text x="82.3" y="170.2" transform="rotate(-90 82.3 170.2)">B32</text>
</g>
</svg>
